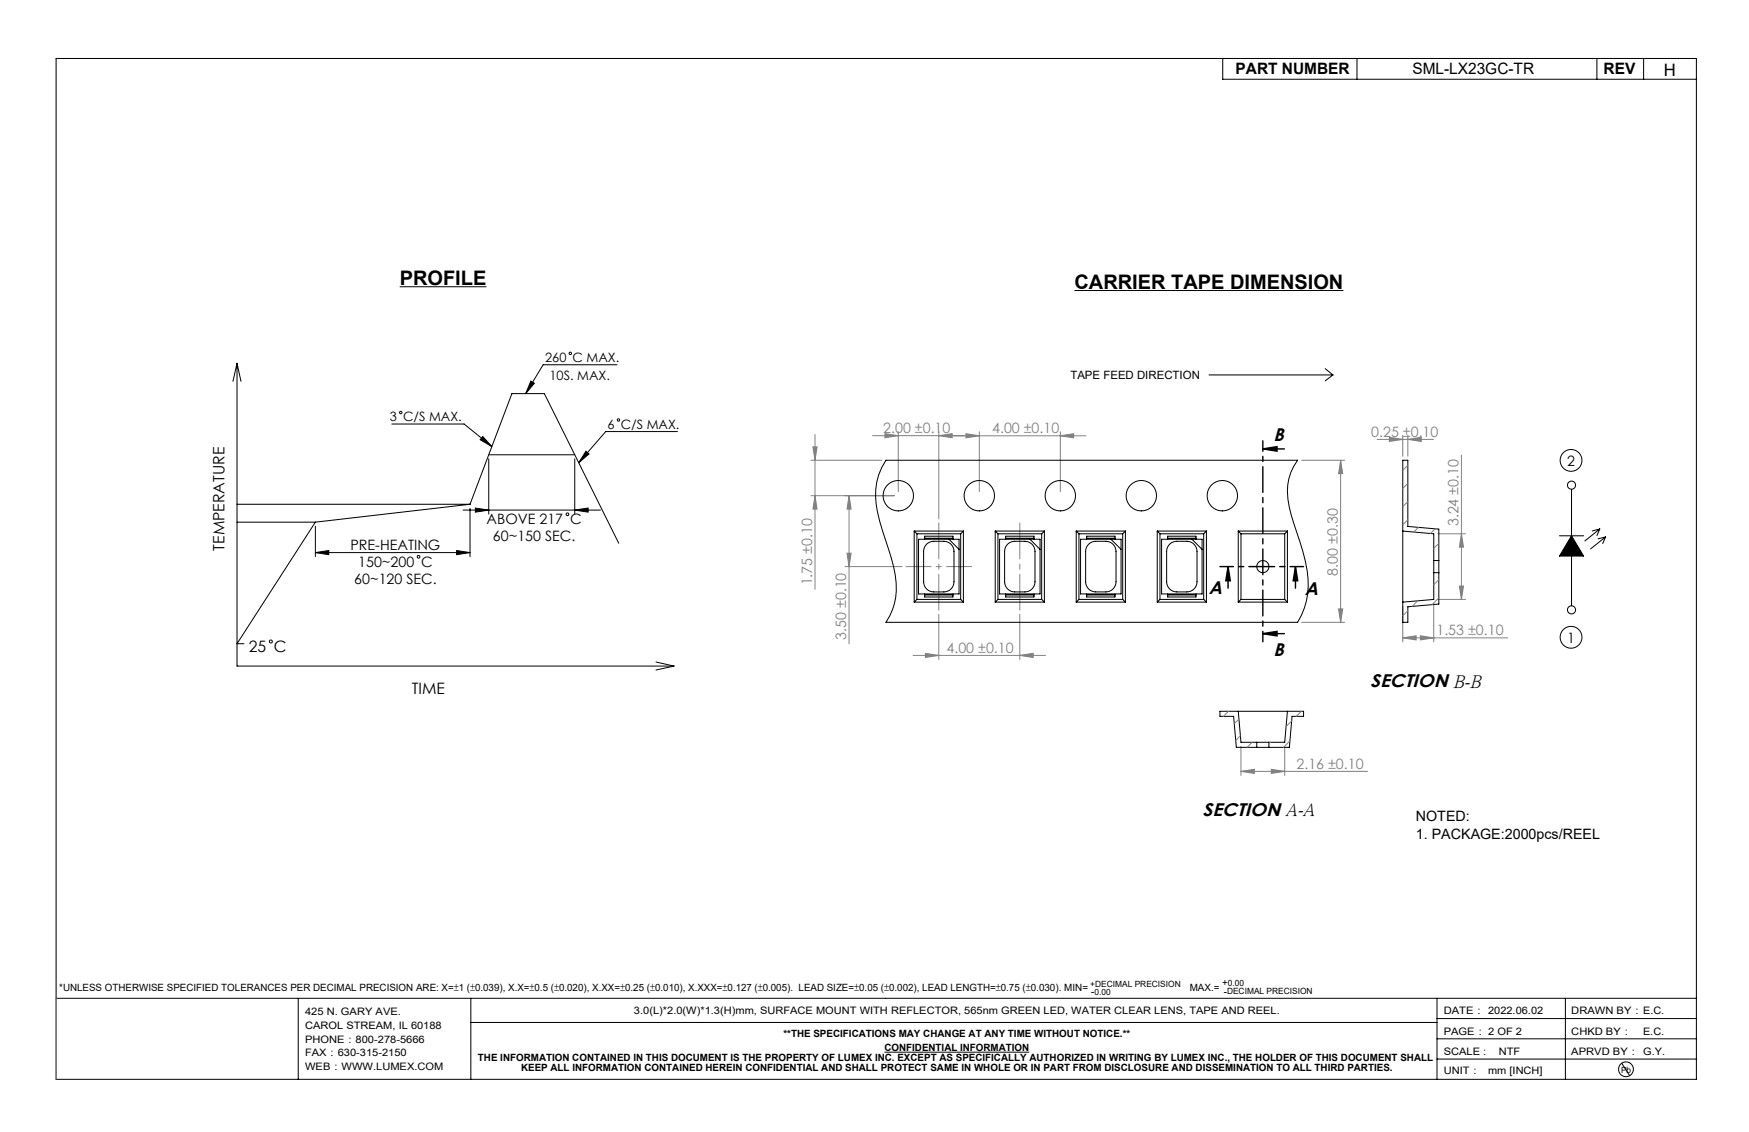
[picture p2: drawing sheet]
<svg xmlns="http://www.w3.org/2000/svg" width="432mm" height="279mm" viewBox="0 0 432 279" stroke-linecap="round" stroke-linejoin="round" font-family="sans-serif">
<g fill="none" stroke="#000" stroke-width=".25">
<path d="M13.9 14.4h404.9v252h-404.9zM301.9 14.4v5.2h116.9M335 14.4v5.2M394.3 14.4v5.2M405.8 14.4v5.2M98.7 70.8h21.4M265.3 71.7h66.4M58.5 89.7l-1 4.4M58.5 89.7l1 4.4M58.5 89.7v74.7h107.9M131.1 94.1l.8 .5-2.1 2.6zM152.3 90h-18.2l-4.3 7.2"/>
<path d="M298.5 92.5h30.6M327.2 91l1.9 1.5M329.1 92.5l-1.9 1.5M96.7 104.7h17.9l6.8 5.5M119.2 107.7l2.2 2.5-2.9-1.7zM120.7 112.2h21.2M120.7 113.2v13.7M141.9 113.2v13.7M144.7 111.4l.7 .6-2.5 2.2zM167.3 106.5h-17.8l-6.6 7.7M58.5 128.9h19.4M58.5 124.5h57.5"/>
<path d="M77.9 136.4l3.3-.5v1zM77.9 129.9v7.5M77.9 136.4h38.1M77.9 128.9l-19.4 30h1.7M112.7 135.9l3.3 .5-3.3 .5zM114.3 125.9h33.9M116 125.5v11.9M116 124.5l-38.1 4.4M116 124.5l10.4-27.3h8l18.4 36.9M117.4 125.4l3.3 .5-3.3 .5zM141.9 125.9l3.3-.5v1zM385 132.2h6"/>
<path d="M388 120.7v11.5M388 137.2v12.3M388 132.2l3 5h-6zM395 130.6l-3.7 2.9M395 130.6l-1.9 .4M395 130.6l-.7 1.6M396.4 132.5l-3.7 3M396.4 132.5l-.7 1.6M396.4 132.5l-1.9 .5M161.9 163.4l4.5 1M166.4 164.4l-4.5 1M13.9 246.4h404.9"/>
<path d="M73.6 246.4v20M116.2 252.4h238.6M116.2 246.4v20M218.4 259.7h35.7M354.8 256.4h64M354.8 251.4h64M354.8 246.4v20M386.5 246.4v20M354.8 261.4h64M400.4 262.4l1.9 3.1"/>
<circle cx="140.8" cy="87.2" r=".3"/>
<circle cx="98.9" cy="101.8" r=".3"/>
<circle cx="152.7" cy="103.7" r=".3"/>
<circle cx="387.9" cy="113.6" r="2.69"/>
<circle cx="388" cy="119.7" r="1"/>
<circle cx="103.3" cy="137.4" r=".34"/>
<circle cx="140.1" cy="126.9" r=".34"/>
<circle cx="66.9" cy="158.3" r=".37"/>
<circle cx="387.9" cy="157.3" r="2.69"/>
<circle cx="388" cy="150.5" r="1"/>
<circle cx="401.4" cy="263.9" r="1.83"/>
</g>
<path d="M388 132.2l3 5h-6z" fill="#000"/>
<path d="M311.8 110.8l3.5-.6v1.2zM311.8 110.8h5.3M303.2 139.8l.5 3.5h-1.1zM303.2 139.8v5.4M319.8 139.8l.6 3.5h-1.1zM319.8 139.8v5.4M311.8 156.4l3.5-.6v1.2zM311.8 156.4h5.3" fill="none" stroke="#000" stroke-width=".35"/>
<g fill="none" stroke="#808080" stroke-width=".25">
<path d="M200.2 113.6h17.5M200.7 110.3h1l-.5 3.3zM201.2 107.2v38.3M215.4 107.5h22.7M218.5 107l3.3 .5-3.3 .5zM221.8 106.5v14.8M231.8 107.5l3.3-.5v1zM231.8 106.5v21.6M235.4 107.6h32.7M238.5 107.1l3.3 .5-3.3 .5zM241.8 106.6v14.7M261.8 107.6l3.3-.5v1z"/>
<path d="M261.8 106.6v14.7M321.4 113.6h10.6M331 113.6l.5 3.3h-1zM331 113.6v40M340 108.4h13.9M343 107.9l3.3 .5-3.3 .6zM346.3 107.4v5.2M347.6 108.4l3.3-.5v1.1zM347.6 107.4v5.2M360.8 112.3v35.6M200.2 122.3h20.6M201.2 122.3l.5 3.4h-1z"/>
<path d="M208.6 139.8h14.1M209.1 136.5h1l-.5 3.3zM209.6 122.3l.5 3.4h-1zM209.6 122.3v36.6M355 131.7h6.8M360.8 131.7l.5 3.4h-1zM231.8 151.6v11.2M251.8 151.6v11.2M321.4 153.6h10.6M330.5 150.3h1l-.5 3.3zM346.3 157.4l3.3-.5v1zM346.3 149.6v8.8"/>
<path d="M346.3 157.4h25.9M350.7 156.9l3.3 .5-3.3 .5zM354 148.9v9.5M355 147.9h6.8M360.3 144.6h1l-.5 3.3zM225.4 161.8h32.7M228.5 161.3l3.3 .5-3.3 .5zM251.8 161.8l3.3-.5v1zM306.4 190.4l3.3-.5v1zM306.4 184.2v7.2M306.4 190.4h31.2M313.9 189.9l3.3 .5-3.3 .5z"/>
<path d="M317.2 184.2v7.2M13.9 246.4v20"/>
</g>
<path d="M311.8 108.8v49.6" fill="none" stroke="#000" stroke-width=".35" stroke-dasharray="6.3 1.3 1.3 1.3" stroke-dashoffset="3.8"/>
<path d="M321.8 139.8h-20.6" fill="none" stroke="#000" stroke-width=".35" stroke-dasharray="6.3 1.3 1.3 1.3" stroke-dashoffset="3"/>
<path d="M231.8 129.1v21.5M251.8 150.6v-21.5" fill="none" stroke="#808080" stroke-width=".25" stroke-dasharray="30.5 1.3 1.3 1.3" stroke-dashoffset="21.6"/>
<path d="M223.7 139.8h16.1" fill="none" stroke="#808080" stroke-width=".25" stroke-dasharray="30.5 1.3 1.3 1.3" stroke-dashoffset="24.3"/>
<g fill="#000">
<path d="M131.1 94.1l.8 .5-2.1 2.6zM119.2 107.7l2.2 2.5-2.9-1.7zM144.7 111.4l.7 .6-2.5 2.2z"/>
<path d="M311.8 110.8l3.5-.6v1.2zM311.8 156.4l3.5-.6v1.2z"/>
<path d="M77.9 136.4l3.3-.5v1zM112.7 135.9l3.3 .5-3.3 .5zM117.4 125.4l3.3 .5-3.3 .5zM141.9 125.9l3.3-.5v1z"/>
<path d="M319.8 139.8l.6 3.5h-1.1zM303.2 139.8l.5 3.5h-1.1z"/>
</g>
<g fill="#808080">
<path d="M218.5 107l3.3 .5-3.3 .5zM231.8 107.5l3.3-.5v1zM228.5 161.3l3.3 .5-3.3 .5zM251.8 161.8l3.3-.5v1zM238.5 107.1l3.3 .5-3.3 .5zM261.8 107.6l3.3-.5v1zM343 107.9l3.3 .5-3.3 .6zM347.6 108.4l3.3-.5v1.1zM346.3 157.4l3.3-.5v1zM350.7 156.9l3.3 .5-3.3 .5zM306.4 190.4l3.3-.5v1zM313.9 189.9l3.3 .5-3.3 .5z"/>
<path d="M360.3 144.6h1l-.5 3.3zM360.8 131.7l.5 3.4h-1z"/>
<path d="M331 113.6l.5 3.3h-1zM330.5 150.3h1l-.5 3.3zM209.6 122.3l.5 3.4h-1zM209.1 136.5h1l-.5 3.3zM200.7 110.3h1l-.5 3.3zM201.2 122.3l.5 3.4h-1z"/>
</g>
<g fill="none" stroke="#000" stroke-width=".25">
<path d="M218.7 113.6h101.7a13.3 13.3 0 0 0-2.1 11.6l1.8 5.9a36.3 36.3 0 0 1 2.8 15.3 17.4 17.4 0 0 1-2.5 7.2h-101.7a16.2 16.2 0 0 0 1.9-13.7l-1.9-6.4a31.3 31.3 0 0 1-2.5-12.7 14.7 14.7 0 0 1 2.5-7.2zM225.7 131.1h12.1M225.7 131.1v17.5M225.7 131.1l.7 .6M226.4 131.7h10.8M226.4 131.7v16.2M226.8 133.1h10v13.5h-10zM228.3 132.8v-.5h7v.5M228.3 132.8h7M228.3 132.8v.3M228.8 134.3a2.5 2.5 0 0 1 1.7-.7h2.5a2.5 2.5 0 0 1 2.5 2.5v7.5a2.5 2.5 0 0 1-2.5 2.5h-2.5a2.5 2.5 0 0 1-2.5-2.5v-7.5a2.5 2.5 0 0 1 .8-1.8zM234.3 133.1l2.5 2.5"/>
<path d="M235.3 132.8v.3M237.2 131.7v16.2M237.8 131.1v17.5M237.8 131.1l-.6 .6M245.7 131.1h12.1M245.7 131.1v17.5M245.7 131.1l.7 .6M246.4 131.7h10.8M246.4 131.7v16.2M246.8 133.1h10v13.5h-10zM248.3 132.8v-.5h7v.5M248.3 132.8h7"/>
<path d="M248.3 132.8v.3M248.8 134.3a2.5 2.5 0 0 1 1.7-.7h2.5a2.5 2.5 0 0 1 2.5 2.5v7.5a2.5 2.5 0 0 1-2.5 2.5h-2.5a2.5 2.5 0 0 1-2.5-2.5v-7.5a2.5 2.5 0 0 1 .8-1.8zM254.3 133.1l2.5 2.5M255.3 132.8v.3M257.2 131.7v16.2M257.8 131.1v17.5M257.8 131.1l-.6 .6M265.7 131.1h12.1M265.7 131.1v17.5M265.7 131.1l.7 .6M266.4 131.7h10.8M266.4 131.7v16.2"/>
<path d="M266.8 133.1h10v13.5h-10zM268.3 132.8v-.5h7v.5M268.3 132.8h7M268.3 132.8v.3M268.8 134.3a2.5 2.5 0 0 1 1.7-.7h2.5a2.5 2.5 0 0 1 2.5 2.5v7.5a2.5 2.5 0 0 1-2.5 2.5h-2.5a2.5 2.5 0 0 1-2.5-2.5v-7.5a2.5 2.5 0 0 1 .8-1.8zM274.3 133.1l2.5 2.5M275.3 132.8v.3M277.2 131.7v16.2M277.8 131.1v17.5M277.8 131.1l-.6 .6M285.7 131.1h12.1M285.7 131.1v17.5"/>
<path d="M285.7 131.1l.7 .6M286.4 131.7h10.8M286.4 131.7v16.2M286.8 133.1h10v13.5h-10zM288.3 132.8v-.5h7v.5M288.3 132.8h7M288.3 132.8v.3M288.8 134.3a2.5 2.5 0 0 1 1.7-.7h2.5a2.5 2.5 0 0 1 2.5 2.5v7.5a2.5 2.5 0 0 1-2.5 2.5h-2.5a2.5 2.5 0 0 1-2.5-2.5v-7.5a2.5 2.5 0 0 1 .8-1.8zM294.3 133.1l2.5 2.5M295.3 132.8v.3M297.2 131.7v16.2M297.8 131.1v17.5"/>
<path d="M297.8 131.1l-.6 .6M305.7 131.1h12.1M305.7 131.1v17.5M305.7 131.1l.7 .6M306.4 131.7h10.8M306.4 131.7v16.2M317.2 131.7v16.2M317.8 131.1v17.5M317.8 131.1l-.6 .6M346.3 131.1l7.7 .6v6.6M354 138.3v3M354 138.3h1.2"/>
<path d="M355.2 138.3v3M355.2 138.3v-7.7l-7.6-.7v-16.3h-1.3v40h1.3v-3.8l7.6-.7v-7.8M225.7 148.6h12.1M226.4 147.9l-.7 .7M226.4 147.9h10.8M228.3 146.8v.5h7v-.5M228.3 146.6v.2M228.3 146.8h7M235.3 146.6v.2M237.2 147.9l.6 .7M245.7 148.6h12.1M246.4 147.9h10.8"/>
<path d="M246.4 147.9l-.7 .7M248.3 146.8v.5h7v-.5M248.3 146.8h7M248.3 146.6v.2M255.3 146.6v.2M257.2 147.9l.6 .7M265.7 148.6h12.1M266.4 147.9h10.8M266.4 147.9l-.7 .7M268.3 146.8v.5h7v-.5M268.3 146.8h7M268.3 146.6v.2"/>
<path d="M275.3 146.6v.2M277.2 147.9l.6 .7M285.7 148.6h12.1M286.4 147.9h10.8M286.4 147.9l-.7 .7M288.3 146.8v.5h7v-.5M288.3 146.8h7M288.3 146.6v.2M295.3 146.6v.2M297.2 147.9l.6 .7M305.7 148.6h12.1M306.4 147.9h10.8"/>
<path d="M306.4 147.9l-.7 .7M317.2 147.9l.6 .7M354 141.3v6.6l-7.7 .7M354 141.3h1.2M305.7 175.6l.7 7.6h3.9M317.8 175.6l-.6 7.6h-3.9M310.3 184.5h3M310.3 183.2h3M310.3 183.2v1.3M310.3 184.5h-5.1l-.6-7.7h-3.4v-1.2h20.6v1.2h-2.8l-.7 7.7h-5M313.3 183.2v1.3"/>
<circle cx="221.8" cy="122.3" r="3.7"/>
<circle cx="241.8" cy="122.3" r="3.7"/>
<circle cx="261.8" cy="122.3" r="3.7"/>
<circle cx="281.8" cy="122.3" r="3.7"/>
<circle cx="301.8" cy="122.3" r="3.7"/>
<circle cx="311.8" cy="139.8" r="1.5"/>
</g>
<g fill="none" stroke="#808080" stroke-width=".25">
<path d="M347.6 114.8l-1.3 1.3M347.6 119.3l-1.3 1.3M347.6 123.8l-1.3 1.2M347.6 128.3l-1.3 1.2M350.2 130.2l-1.2 1.1M354.3 130.5l-1.1 1.2M355.2 134.1l-1.2 1.3M347.6 150.7l-1.3 1.3M350 148.3l-1.4 1.4M355.2 143.1l-1.2 1.2M355.2 147.6l-1.6 1.6M303.3 175.6l-1.2 1.2"/>
<path d="M305.9 177.5l-1.2 1.1M318.9 177.9l-1.4 1.4M321.3 175.6l-1.3 1.2M306.2 181.6l-1.1 1.2M309.1 183.2l-1.2 1.3M313.6 183.2l-.3 .4M318.5 182.9l-1.6 1.6"/>
</g>
<g font-size="4.9">
<text x="98.7" y="70.3">PROFILE</text>
<text x="265.3" y="71.2">CARRIER TAPE DIMENSION</text>
</g>
<g font-size="4.5">
<text x="314.4" y="108.8">B</text>
<text x="298.4" y="146.7">A</text>
<text x="322.2" y="146.8">A</text>
<text x="314.4" y="161.9">B</text>
<text x="338.3" y="169.7">SECTION B-B</text>
<text x="296.9" y="201.4">SECTION A-A</text>
</g>
<text font-size="4.2" x="410.8" y="18.7">H</text>
<g font-size="3.9">
<text x="305" y="18.4">PART NUMBER</text>
<text x="348.7" y="18.4">SML-LX23GC-TR</text>
<text x="395.9" y="18.4">REV</text>
<text x="55.4" y="135.9" transform="rotate(-90 55.4 135.9)">TEMPERATURE</text>
<text x="61.4" y="161">25 C</text>
<text x="101.7" y="171.3">TIME</text>
</g>
<g font-size="3.5" fill="#808080">
<text x="218.1" y="106.8">2.00 ±0.10</text>
<text x="244.9" y="106.9">4.00 ±0.10</text>
<text x="338.5" y="107.7">0.25 ±0.10</text>
<text x="360.1" y="129.9" transform="rotate(-90 360.1 129.9)">3.24 ±0.10</text>
<text x="330.3" y="142.1" transform="rotate(-90 330.3 142.1)">8.00 ±0.30</text>
<text x="200.5" y="144.5" transform="rotate(-90 200.5 144.5)">1.75 ±0.10</text>
<text x="208.9" y="157.9" transform="rotate(-90 208.9 157.9)">3.50 ±0.10</text>
<text x="233.7" y="161.1">4.00 ±0.10</text>
<text x="354.6" y="156.7">1.53 ±0.10</text>
<text x="320.1" y="189.7">2.16 ±0.10</text>
</g>
<g font-size="3.5">
<text x="386.9" y="114.9">2</text>
<text x="120.1" y="129.3">ABOVE 217 C</text>
<text x="86.5" y="135.6">PRE-HEATING</text>
<text x="121.7" y="133.5">60~150 SEC.</text>
<text x="88.4" y="139.8">150~200 C</text>
<text x="87.4" y="144">60~120 SEC.</text>
<text x="386.9" y="158.6">1</text>
<text x="349.6" y="202.6">NOTED:</text>
<text x="349.6" y="207.1">1. PACKAGE:2000pcs/REEL</text>
</g>
<g font-size="3.2">
<text x="134.6" y="89.4">260 C MAX.</text>
<text x="135.7" y="93.9">10S. MAX.</text>
<text x="96.2" y="104">3 C/S MAX.</text>
<text x="150" y="105.8">6 C/S MAX.</text>
</g>
<text font-size="2.8" x="264.3" y="93.5">TAPE FEED DIRECTION</text>
<g font-size="2.5">
<text x="14.6" y="244.7">*UNLESS OTHERWISE SPECIFIED TOLERANCES PER DECIMAL PRECISION ARE: X=±1 (±0.039), X.X=±0.5 (±0.020), X.XX=±0.25 (±0.010), X.XXX=±0.127 (±0.005). LEAD SIZE=±0.05 (±0.002), LEAD LENGTH=±0.75 (±0.030). MIN=</text>
<text x="269.4" y="245.6">-</text>
<text x="293.7" y="244.7">MAX.=</text>
<text x="301.7" y="243.5">+</text>
<text x="302.1" y="245.5">-</text>
<text x="75.3" y="250.4">425 N. GARY AVE.</text>
<text x="156.5" y="250.4">3.0(L)*2.0(W)*1.3(H)mm, SURFACE MOUNT WITH REFLECTOR, 565nm GREEN LED, WATER CLEAR LENS, TAPE AND REEL.</text>
<text x="356.4" y="250.2">DATE： 2022.06.02</text>
<text x="387.9" y="250.2">DRAWN BY：E.C.</text>
<text x="75.3" y="253.9">CAROL STREAM, IL 60188</text>
<text x="75.3" y="257.3">PHONE：800-278-5666</text>
<text x="193.4" y="256">**THE SPECIFICATIONS MAY CHANGE AT ANY TIME WITHOUT NOTICE.**</text>
<text x="356.4" y="255.4">PAGE： 2 OF 2</text>
<text x="387.9" y="255.4">CHKD BY：</text>
<text x="405.6" y="255.4">E.C.</text>
<text x="75.3" y="260.8">FAX：630-315-2150</text>
<text x="118" y="261.9">THE INFORMATION CONTAINED IN THIS DOCUMENT IS THE PROPERTY OF LUMEX INC. EXCEPT AS SPECIFICALLY AUTHORIZED IN WRITING BY LUMEX INC., THE HOLDER OF THIS DOCUMENT SHALL</text>
<text x="218.4" y="259.5">CONFIDENTIAL INFORMATION</text>
<text x="356.4" y="260.5">SCALE :</text>
<text x="370" y="260.5">NTF</text>
<text x="387.9" y="260.5">APRVD BY： G.Y.</text>
<text x="75.3" y="264.2">WEB：WWW.LUMEX.COM</text>
<text x="128.6" y="264.4">KEEP ALL INFORMATION CONTAINED HEREIN CONFIDENTIAL AND SHALL PROTECT SAME IN WHOLE OR IN PART FROM DISCLOSURE AND DISSEMINATION TO ALL THIRD PARTIES.</text>
<text x="356.4" y="265.1">UNIT：</text>
<text x="367.4" y="265.1">mm [INCH]</text>
</g>
<g font-size="2.1">
<text x="269.2" y="243.5">+DECIMAL PRECISION</text>
<text x="270.2" y="245.6">0.00</text>
<text x="302.9" y="245.5">DECIMAL PRECISION</text>
<text x="303.2" y="243.5">0.00</text>
<text x="400.2" y="264.7">Pb</text>
</g>
</svg>
